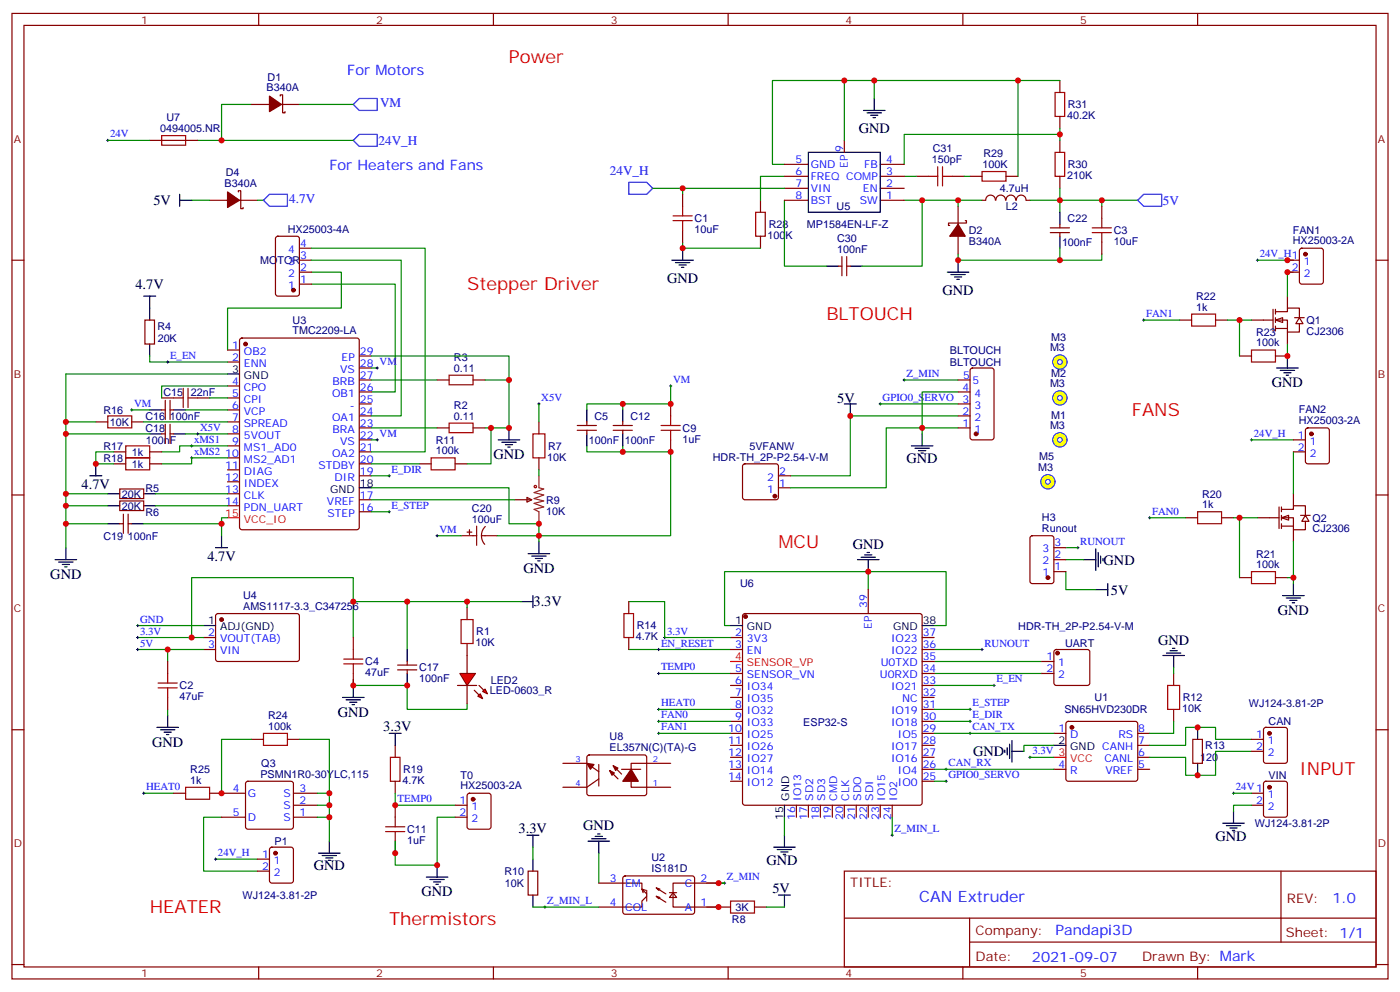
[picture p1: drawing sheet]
<svg xmlns="http://www.w3.org/2000/svg" width="412mm" height="292mm" viewBox="0 0 412 292" stroke-linecap="round" stroke-linejoin="round" font-family="sans-serif">
<g fill="none" stroke="#870000" stroke-width=".35">
<path d="M3.5 4h405.4v284.3h-405.4zM7.1 7.5h398.2v277.3h-398.2zM76.2 4v3.5M145.3 4v3.5M214.5 4v3.5M283.6 4v3.5M352.8 4v3.5M293.2 59a1.41 1.41 0 0 0-1.4-1.5 1.41 1.41 0 0 0-1.4 1.5h-1.1M293.4 59a1.41 1.41 0 0 1 1.4-1.5 1.41 1.41 0 0 1 1.4 1.5M296.4 59a1.41 1.41 0 0 1 1.4-1.5 1.41 1.41 0 0 1 1.4 1.5M299.4 59a1.41 1.41 0 0 1 1.4-1.5 1.41 1.41 0 0 1 1.4 1.5M302.3 59h1.1"/>
<path d="M3.5 76.6h3.6M81.4 69.8l.4-.2h5.7l.6 .4 .1 16.5-.5 .7h-5.9l-.6-.5-.1-16.4zM88.2 76.6h3.5M88.2 73.1h3.5M309.4 68.5h5.6M309.4 67.1h5.6M312.2 66v1.1M312.2 68.5v1.1M405.3 76.6h3.6M42.7 94.3h2.8v7h-2.8zM70.8 99.8l.5-.2h33.8l.7 .4v55.3l-.4 .6-34.1 .1-.7-.5v-55.2zM88.2 83.7h3.5"/>
<path d="M88.2 80.2h3.5M47.6 117.2h3.6M48.7 117.9v5.6M50.1 117.9v5.6M58.2 117.2h3.5M67 103.1h3.6M67 106.6h3.6M67 113.7h3.6M67 117.2h3.6M105.8 119h3.6M105.8 115.4h3.6M105.8 111.9h3.6"/>
<path d="M105.8 108.4h3.6M105.8 104.8h3.6M128.8 111.9h3.5M139.3 111.9h3.6M197.6 119v3.5M282.2 119h3.6M282.2 115.4h3.6M282.2 111.9h3.6M286 108.6l.5-.2h5.6l.7 .4v20l-.5 .7h-5.8l-.7-.4v-20zM28.2 124.2h3.5M33.5 136.6h3.5M33.5 133.1h3.5"/>
<path d="M38.8 124.2h3.5M44.1 136.6h3.5M44.1 133.1h3.5M47.6 120.7h1.1M47.6 127.8h1.1M48.7 125v5.6M50.1 120.7h1.1M50.1 127.8h1.1M50.1 125v5.6M67 120.7h3.6M67 124.2h3.6M67 127.8h3.6"/>
<path d="M67 131.3h3.6M67 134.8h3.6M67 138.4h3.6M105.8 126h3.6M105.8 122.5h3.6M105.8 136.6h3.6M105.8 133.1h3.6M105.8 129.5h3.6M123.5 136.6h3.5M128.8 126h3.5M134.1 136.6h3.5M139.3 126h3.6"/>
<path d="M158.7 124.2v3.6M158.7 134.8v3.6M170 126.7h5.7M170 125.3h5.7M172.9 124.2v1.1M172.9 126.7v1.1M180.6 126.7h5.7M180.6 125.3h5.7M183.4 124.2v1.1M183.4 126.7v1.1M197.6 129.5v3.6M282.2 126h3.6"/>
<path d="M282.2 122.5h3.6M3.5 145.8h3.6M35.3 144h7v2.8h-7zM35.3 147.5h7v2.9h-7zM35.3 154.2h1M36.3 151.4v5.7M37.7 151.4v5.7M37.7 154.2h1.1M67 141.9h3.6M67 145.4h3.6M67 148.9h3.6M105.8 150.7h3.6"/>
<path d="M105.8 147.2h3.6M105.8 140.1h3.6M135.8 157.8h4.6M137.6 156.7h1.4M138.3 156v1.4M140.4 154.9v5.7M141.8 157.8h4.6M143 155.1a3.8 3.8 0 0 0-.2 5.2M151.7 147.2h4.9M155.2 146.5l1.4 .7-1.4 .7zM405.3 145.8h3.6M3.5 214.9h3.6"/>
<path d="M116.4 219.5v3.5M405.3 214.9h3.6M116.4 230.1v3.5M116.4 237.1v3.6M116.4 247.7v3.5M248.7 256.5h156.6v28.3h-156.6zM377.3 256.6v20.8M248.7 270.4h156.5M285.6 277.4h119.6M285.6 270.4v14.1M3.5 284.1h3.6M76.2 284.8v3.5"/>
<path d="M145.3 284.8v3.5M214.5 284.8v3.5M283.6 284.8v3.5M352.8 284.8v3.5M405.3 284.1h3.6"/>
</g>
<g fill="none" stroke="#000" stroke-width=".35">
<path d="M312.2 62.5v3.5M312.2 69.6v3.5M42.3 87.2h3.6M44.1 87.2v7.1M44.1 101.3v3.5M67 110.1h3.6M248.7 119h3.5M250.5 119v3.5M28.2 136.6v3.5M44.1 120.7h3.5M44.1 127.8h3.5M51.2 120.7h3.5"/>
<path d="M51.2 127.8h3.5M146.8 129.5h6.3M147.8 130.2h4.2M148.9 131h2.1M149.6 131.7h.7M149.9 126v3.5M172.9 120.7v3.5M172.9 127.8v3.5M183.4 120.7v3.5M183.4 127.8v3.5M268.5 131.3h6.3M269.5 132h4.3"/>
<path d="M270.6 132.7h2.1M271.3 133.4h.7M271.6 127.8v3.5M26.5 140.1h3.5M31.7 145.4h3.6M31.7 148.9h3.6M31.7 154.2h3.6M38.8 154.2h3.5M42.3 145.4h3.6M42.3 148.9h3.6M65.3 157.8v3.5M105.8 143.7h3.6"/>
<path d="M158.7 159.5v3.6M16.2 164.8h6.4M17.3 165.5h4.2M18.3 166.2h2.2M19 166.9h.8M19.4 161.3v3.5M63.5 161.3h3.5M155.6 163.1h6.3M156.6 163.8h4.3M157.7 164.5h2.1M158.4 165.2h.7M363.4 238.9v3.5"/>
<path d="M360.2 242.4h6.3M361.2 243.1h4.3M362.3 243.8h2.1M363 244.5h.7"/>
</g>
<g fill="none" stroke="#000" stroke-width=".29">
<path d="M31.4 41.3h.7M31.7 41v.7M49 106.6h.7M49.4 106.3v.7M110.8 108.4h.7M111.1 108v.7M158.4 119h.7M158.7 118.6v.7M197.2 113.7h.7M197.6 113.3v.7M258.9 119h.7M259.3 118.6v.7"/>
<path d="M266 111.9h.7M266.3 111.5v.8M38.5 120.7h.7M38.8 120.4v.7M56.1 131.3h.7M56.1 134.8h.7M56.4 131v.7M56.4 134.5v.7M57.9 127.8h.7M58.2 127.4v.7M110.8 129.5h.7M111.1 129.2v.7"/>
<path d="M114.7 139.8v.7M114.3 140.1h.7M114.3 150.7h.7M114.7 150.4v.7M128.4 157.8h.7M128.8 157.4v.7M193.7 216h.7M193.7 212.4h.7M193.7 208.9h.7M194 208.6v.7M194 212.1v.7M194 215.6v.7"/>
<path d="M285.4 212.4h.7M285.4 208.9h.7M285.8 208.6v.7M285.8 212.1v.7M363 233.6h.7M363.4 233.3v.7"/>
</g>
<g fill="#870000" stroke="#870000" stroke-width=".35">
<circle cx="287.5" cy="127.8" r=".53"/>
<circle cx="86.4" cy="85.4" r=".53"/>
<circle cx="72.3" cy="101.3" r=".53"/>
</g>
<g fill="none" stroke="#008700" stroke-width=".35">
<path d="M74.1 30.8h-8.8v10.5h-7.1M312.2 59v3.5M91.7 76.6h26.5v45.9h-8.8M91.7 73.1h33.5v60h-15.8M324.6 74.9v1.7h-12.4M91.7 80.2h8.8v10.5h-33.5v12.4M91.7 83.7h24.7v31.7h-7M44.1 104.8v1.8h22.9M61.7 117.2h5.3M67 113.7h-19.4v3.5M67 110.1h-47.6v17.7M109.4 104.8h40.5v7.1"/>
<path d="M109.4 111.9h19.4M109.4 108.4h1.7M142.9 111.9h7v14.1h-7M158.7 119v5.2M183.4 119h-10.5v1.7M197.6 113.7v5.3h-14.2v1.7M19.4 124.2h8.8M33.5 133.1h-5.3v3.5h5.3M38.8 120.7h5.3M42.3 124.2h24.7M44.1 127.8h-24.7v33.5M54.7 120.7h12.3"/>
<path d="M54.7 127.8h12.3M67 134.8h-10.6v1.8h-8.8M67 131.3h-14.1v1.8h-5.3M109.4 126h19.4M109.4 129.5h1.7M109.4 136.6h14.1M144.6 126v10.6h-7M158.7 138.4v1.7M172.9 131.3v1.8h10.5M183.4 131.3v1.8h14.2v24.7h-51.2M19.4 145.4h12.3M19.4 148.9h12.3"/>
<path d="M19.4 154.2h12.3M45.9 145.4h21.1M45.9 148.9h21.1M65.3 154.2v3.6M67 152.5h-1.7v1.7h-23M109.4 143.7h40.5v10.5h8.8v5.3M109.4 140.1h5.3M109.4 150.7h5.3M109.4 147.2h42.3M128.8 157.8h7M63.5 253h12.3M65.3 240.7h-5.3v15.8h15.8"/>
</g>
<g fill="none" stroke="#a10000" stroke-width=".35">
<path d="M51.2 117.2h2.8M54 114.4v5.6M55.4 114.4v5.6M55.4 117.2h2.8M132.3 110.5h7v2.8h-7zM31.7 122.5h7.1v3.5h-7.1zM37 131.3h7.1v3.5h-7.1zM37 134.8h7.1v3.6h-7.1zM127 134.8h7.1v3.6h-7.1zM132.3 124.6h7v2.8h-7zM157 127.8h3.5v7h-3.5zM194.7 126.7h5.7"/>
<path d="M194.7 125.3h5.7M197.6 122.5v2.8M197.6 126.7v2.8M115 223h2.8v7.1h-2.8zM113.6 244.9h5.6M113.6 243.5h5.6M116.4 240.7v2.8M116.4 244.9v2.8"/>
<circle cx="157.7" cy="143.3" r=".35"/>
</g>
<path d="M67 152.5h3.6" fill="none" stroke="#f00" stroke-width=".35"/>
<path d="M158.7 140.1v3.6l1.5 .3-2.9 1.1 2.9 .7-2.9 1 2.9 .7-2.9 .7 2.9 1.1-2.9 .7 1.4 .7v3.5" fill="none" stroke="#8c2424" stroke-width=".35"/>
<path d="M104.1 30.8l1.7-1.8h5.3v3.5h-5.3zM104.1 41.3l1.7-1.7h5.3v3.5h-5.3z" fill="none" stroke="#00f" stroke-width=".35"/>
<g fill="#fff" stroke="#870000" stroke-width=".35">
<path d="M375.7 94.3l2.1-.7v1.4z"/>
<path d="M382.8 93.6l1 1.7h-2.1z"/>
</g>
<path d="M368.7 94.3h6.3M375 91.1v6.3M375.7 91.8h3.5v-1.1h3.6v2.9M375.7 94.3h3.5v3.5h3.6v-2.5M375.7 96.7h3.5M375.7 91.1v1.4M375.7 93.6v1.4M375.7 96v1.4M379.2 87.2v3.5M379.2 97.8v3.5M381.4 93.6h2.8" fill="none" stroke="#870000" stroke-width=".35"/>
<g fill="#fff" stroke="#870000" stroke-width=".35">
<path d="M377.5 152.5l2.1-.7v1.4z"/>
<path d="M384.5 151.8l1.1 1.7h-2.1z"/>
</g>
<g fill="none" stroke="#870000" stroke-width=".35">
<path d="M312.2 23.7v3.5M312.2 34.3v3.5M224 59v3.5M231.1 51.9h7M231.1 59h7M231.1 55.5h7M231.1 48.4h7M248.7 41.3v3.6M259.3 51.9h7M259.3 59h7M259.3 55.5h7M259.3 48.4h7"/>
<path d="M269.9 51.9h3.5M280.5 51.9h3.5M285.8 51.9h3.5M296.3 51.9h3.6M312.2 41.3v3.6M312.2 51.9v3.6M224 69.6v3.5M246.9 78.4h1.1M248 75.6v5.6M249.4 75.6v5.6M249.4 78.4h1.1M282.2 60.7v5.3"/>
<path d="M282.2 69.6v5.3M284.3 65h.4v.7h-5.3v.7h.4M347.5 94.3h3.5M358.1 94.3h3.5M365.1 104.8h3.6M375.7 104.8h3.5M349.2 152.5h3.6M359.8 152.5h3.6M370.4 152.5h6.4M376.8 149.3v6.3M377.5 150h3.5v-1.1h3.5v2.9M377.5 152.5h3.5v3.5h3.5v-2.5"/>
<path d="M377.5 154.9h3.5M377.5 149.3v1.4M377.5 151.8v1.4M377.5 154.2v1.4M381 145.4v3.5M381 156v3.5M383.1 151.8h2.8M255.8 173.6v7.1M365.1 170.1h3.6M375.7 170.1h3.5M215.2 187.7h3.5M215.2 191.3h3.5"/>
<path d="M215.2 198.3h3.5M219 180.9l.4-.2h51.5l.5 .2 .2 .5v55l-.2 .5-.5 .2h-51.5l-.5-.2-.2-.5v-55zM271.6 187.7h3.6M271.6 191.3h3.6M271.6 198.3h3.6M271.6 194.8h3.6M345.7 198.3v3.6M74.1 217.7h3.5M84.7 217.7h3.5M215.2 201.9h3.5M215.2 205.4h3.5M215.2 208.9h3.5"/>
<path d="M215.2 212.4h3.5M215.2 216h3.5M215.2 219.5h3.5M271.6 201.9h3.6M271.6 205.4h3.6M271.6 208.9h3.6M271.6 212.4h3.6M271.6 216h3.6M271.6 219.5h3.6M310.4 216h3.6M314.2 212.6l.5-.2h19.7l.5 .2 .2 .5v16.3l-.2 .5-.5 .2h-19.7l-.5-.3-.2-.4v-16.3zM335.1 216h3.6"/>
<path d="M335.1 219.5h3.6M345.7 208.9v3.5M351.4 217.7h2.8v7.1h-2.8zM51.2 233.6h3.5M61.7 233.6h10.6M72.6 230.3l.4-.2h12.7l.5 .2 .2 .5v12.7l-.2 .5-.5 .2h-12.7l-.5-.2-.2-.5v-12.7zM86.4 233.6h7.1M86.4 237.1h7.1M215.2 223h3.5M215.2 226.6h3.5M215.2 230.1h3.5M234.6 237.1v3.6"/>
<path d="M238.1 237.1v3.6M241.7 237.1v3.6M245.2 237.1v3.6M248.7 237.1v3.6M252.2 237.1v3.6M255.8 237.1v3.6M259.3 237.1v3.6M262.8 237.1v3.6M271.6 223h3.6M271.6 226.6h3.6M271.6 230.1h3.6M310.4 226.6h3.6"/>
<path d="M335.1 223h3.6M335.1 226.6h3.6M65.3 240.7h7M75.8 253h3.6M75.8 256.5h3.6M79.6 249.7l.5-.2h5.6l.7 .4v9.5l-.4 .6-5.9 .1-.7-.5v-9.4zM86.4 240.7h7.1"/>
</g>
<g fill="none" stroke="#a10000" stroke-width=".35">
<path d="M310.8 27.2h2.8v7.1h-2.8zM273.4 51.9h2.8M276.2 49.1v5.7M277.6 51.9h2.9M277.6 49.1v5.7M289.3 50.5h7v2.8h-7zM310.8 44.9h2.8v7h-2.8zM222.6 62.5h2.8v7.1h-2.8zM351 92.5h7.1v3.5h-7.1zM368.7 103.1h7v3.5h-7zM352.8 150.7h7v3.5h-7zM368.7 168.3h7v3.6h-7z"/>
<path d="M77.6 216h7.1v3.5h-7.1zM344 201.9h3.5v7h-3.5zM54.7 231.8h7v3.6h-7z"/>
</g>
<g fill="none" stroke="#000" stroke-width=".35">
<path d="M254.4 32.5h6.3M255.4 33.2h4.2M256.5 33.9h2.1M257.2 34.6h.7M257.5 29v3.5M238.1 44.9h21.2v17.6h-21.2zM197.9 76.6h6.4M199 77.3h4.2M200 78h2.1M200.7 78.7h.7M201.1 73.1v3.5M243.4 78.4h3.5"/>
<path d="M250.5 78.4h3.5M282.2 76.6v3.6M279 80.2h6.4M280.1 80.9h4.2M281.2 81.6h2.1M281.9 82.3h.7M376.1 108.4h6.3M377.1 109.1h4.3M378.2 109.8h2.1M378.9 110.5h.7M379.2 104.8v3.6M252.6 164.8h6.3"/>
<path d="M253.6 164.1h4.3M254.7 163.4h2.1M255.4 162.7h.7M255.8 164.8v3.5M377.8 175.4h6.4M378.9 176.1h4.2M379.9 176.8h2.2M380.6 177.5h.8M381 171.9v3.5M215.2 184.2h3.5M271.6 184.2h3.6M342.5 193h6.4"/>
<path d="M343.6 192.3h4.2M344.7 191.6h2.1M345.4 190.9h.7M345.7 193v3.6M114.7 216h3.5M116.4 216v3.5M297.4 219.1v4.3M298.1 218.1v6.3M310.4 219.5h3.6M352.8 214.2v3.5M231.1 237.1v3.6M296 220.9v.7"/>
<path d="M296.7 220.2v2.1M298.1 221.3h3.5M352.8 224.8v3.5M93.8 251.2h6.4M94.9 252h4.2M96 252.7h2.1M96.7 253.4h.7M97 247.7v3.5M125.6 258.3h6.3M126.6 259h4.3M127.7 259.7h2.1M128.8 254.8v3.5"/>
<path d="M227.9 249.5h6.3M229 250.2h4.2M230 250.9h2.1M230.7 251.6h.7M231.1 246v3.5M128.4 260.4h.7"/>
</g>
<g fill="none" stroke="#008700" stroke-width=".35">
<path d="M248.7 23.7v17.6M257.5 23.7v5.3M299.9 23.7h12.3M312.2 39.6h-45.9v8.8M312.2 37.8v3.5M231.1 51.9h-7.1v7.1M231.1 59v19.4h12.3M231.1 48.4h-3.6v-24.7h72.4v28.2M266.3 59h5.3v19.4h-17.6M266.3 51.9h3.6M271.6 59h10.6v1.7M282.2 59h7.1"/>
<path d="M284 51.9h1.8M303.4 59h31.7M312.2 55.5v3.5M201.1 71.3v1.8h22.9M312.2 73.1v3.5h-30v-1.7M370.4 76.6h10.6M336.9 94.3h10.6M361.6 94.3h3.5M368.7 94.3h-3.6v10.5M381 80.2h-1.8v7M379.2 101.3v3.5M368.7 129.5h12.3"/>
<path d="M381 133.1v12.3M338.7 152.5h10.5M363.4 152.5h1.7M370.4 152.5h-5.3v17.6M381 159.5v10.6M255.8 168.3h22.9v15.9h-3.5M255.8 168.3h-42.4v15.9h1.8M255.8 168.3v5.3M379.2 170.1h1.8v1.8M185.2 191.3h30M194 198.3h21.2M275.2 194.8h31.7"/>
<path d="M275.2 198.3h31.7M275.2 191.3h14.1M345.7 196.6v1.7M74.1 217.7h-8.8v15.9M88.2 217.7h8.8v30M194 208.9h21.2M194 212.4h21.2M275.2 208.9h10.6M275.2 212.4h10.6M275.2 201.9h17.6M275.2 216h35.2M310.4 219.5h-8.8v1.8"/>
<path d="M345.7 212.4v3.6h-7M368.7 217.7h-10.6v-3.5h-8.9v5.3h-10.5M42.3 233.6h8.9M93.5 233.6h3.5M93.5 237.1h3.5M116.4 233.6v3.5h17.7M275.2 226.6h35.2M303.4 223h7M368.7 221.3h-10.6v7h-8.9v-5.3h-10.5M93.5 240.7h3.5M134.1 240.7h-5.3v14.1h-12.4v-7.1M231.1 240.7v5.3"/>
</g>
<g fill="none" stroke="#000" stroke-width=".29">
<path d="M370.1 76.6h.7M370.4 76.3v.7M336.5 94.3h.8M336.9 93.9v.7M368.3 129.5h.7M368.7 129.2v.7M338.3 152.5h.7M338.7 152.1v.7M193.7 191.3h.7M193.7 198.3h.7M194 190.9v.7M194 198v.7"/>
<path d="M195.4 187.7h.7M195.8 187.4v.7M288.9 191.3h.7M289.3 190.9v.7M285.4 216h.7M285.8 215.6v.7M292.5 201.9h.7M292.8 201.5v.7M42 233.6h.7M42.3 233.3v.7M116.1 237.1h.7M116.4 236.8v.7"/>
<path d="M278.3 230.1h.7M278.3 226.6h.7M278.7 226.2v.7M278.7 229.7v.7M303 223h.7M303.4 222.7v.7M63.1 253h.8M63.5 252.7v.7M262.5 246h.7M262.8 245.6v.7"/>
</g>
<path d="M185.2 53.7h5.3l1.8 1.8-1.8 1.7h-5.3zM335.1 59l1.8-1.8h5.3v3.5h-5.3z" fill="none" stroke="#00f" stroke-width=".35"/>
<g fill="#870000" stroke="#870000" stroke-width=".35">
<path d="M282.2 66l2.1 3.6h-4.5z"/>
<circle cx="219.6" cy="181.6" r=".53"/>
<circle cx="315.7" cy="214.2" r=".53"/>
<circle cx="81.1" cy="251.2" r=".53"/>
</g>
<path d="M215.2 194.8h3.5M310.4 223h3.6" fill="none" stroke="#f00" stroke-width=".35"/>
<circle cx="312.2" cy="106.6" r="2.12" fill="#ff0" stroke="#00f" stroke-width=".29"/>
<circle cx="312.2" cy="106.6" r=".71" fill="#ffffe8" stroke="#00f" stroke-width=".29"/>
<circle cx="312.2" cy="117.2" r="2.12" fill="#ff0" stroke="#00f" stroke-width=".29"/>
<circle cx="312.2" cy="117.2" r=".71" fill="#ffffe8" stroke="#00f" stroke-width=".29"/>
<circle cx="312.2" cy="129.5" r="2.12" fill="#ff0" stroke="#00f" stroke-width=".29"/>
<circle cx="312.2" cy="129.5" r=".71" fill="#ffffe8" stroke="#00f" stroke-width=".29"/>
<g fill="none" stroke="#008700" stroke-width=".35">
<path d="M192.3 55.5h8.8M231.1 55.5h-30v1.7M104.1 177.2h49.4M119.9 177.2v14.1M185.2 177.2h10.6v10.5h19.4M314 168.3v5.3h8.8M314 164.8h5.3M314 161.3h3.5M40.6 187.7h19.4M40.6 184.2h19.4M40.6 191.3h19.4M56.4 187.7v-17.6h47.7v17.6"/>
<path d="M104.1 200.1v1.8h15.8v7h17.7v-1.7M194 216h21.2M363.4 233.6h5.3M368.7 237.1h-5.3v1.8"/>
</g>
<g fill="none" stroke="#870000" stroke-width=".35">
<path d="M379.2 76.6h3.6M383 73.3l.5-.2h5.6l.7 .4v9.5l-.4 .6-5.9 .1-.7-.5v-9.4zM379.2 80.2h3.6M381 129.5h3.5M381 133.1h3.5M384.8 126.2l.4-.2h5.7l.6 .4 .1 9.5-.5 .6-5.9 .1-.6-.5-.1-9.4zM60 187.7h3.5M60 191.3h3.5M63.7 180.9l.5-.2h23.6l.4 .7-.1 13-.6 .4-23.6-.1-.4-.6v-12.7zM117.1 197.3h5.7M117.1 195.9h5.7M119.9 194.8v1.1"/>
<path d="M119.9 197.3v1M306.9 194.8h3.5M306.9 198.3h3.5M310.7 191.5l.4-.2h9.2l.5 .2 .2 .5v9.2l-.2 .5-.5 .2h-9.2l-.4-.3-.3-.4v-9.2zM368.7 217.7h3.5M372.4 214.4l.5-.2h5.6l.7 .4v9.5l-.4 .6-5.9 .1-.7-.5v-9.4zM134.1 237.1h3.5M137.8 233.8l.5-.2h5.6l.7 .4v9.5l-.4 .6-5.9 .1-.7-.5v-9.4zM368.7 237.1h3.5M368.7 221.3h3.5M368.7 233.6h3.5M372.4 230.3l.5-.2h5.6l.7 .4v9.5l-.4 .6-5.9 .1-.7-.5v-9.4z"/>
<path d="M134.1 240.7h3.5"/>
</g>
<g fill="#870000" stroke="#870000" stroke-width=".35">
<circle cx="65.3" cy="182.5" r=".53"/>
<circle cx="384.5" cy="74.9" r=".53"/>
<circle cx="386.3" cy="127.8" r=".53"/>
<circle cx="139.3" cy="235.4" r=".53"/>
<circle cx="373.9" cy="216" r=".53"/>
<circle cx="373.9" cy="231.8" r=".53"/>
<circle cx="311.5" cy="192.3" r=".53"/>
</g>
<g fill="none" stroke="#000" stroke-width=".35">
<path d="M153.5 177.2h3.5M157 175.4v3.5M319.3 164.8h3.5M322.8 173.6h3.5M322.8 161.6v6.4M323.5 162.7v4.2M324.2 163.8v2.1M324.9 164.5v.7M326.3 171.9v3.5M60 184.2h3.5M119.9 191.3v3.5M119.9 198.3v3.6"/>
<path d="M100.9 205.4h6.3M102 206.1h4.2M103 206.8h2.1M103.7 207.5h.7M104.1 201.9v3.5"/>
</g>
<path d="M317.1 161.3h.8M317.5 160.9v.7M40.2 187.7h.7M40.2 191.3h.7M40.2 184.2h.7M40.6 183.9v.7M40.6 187.4v.7M40.6 190.9v.7" fill="none" stroke="#000" stroke-width=".29"/>
<g fill="#f00" stroke="#870000" stroke-width=".35">
<path d="M135.5 198.3h4.6l-2.5 3.6z"/>
<path d="M134.8 201.9h5.6z"/>
</g>
<g fill="#870000" stroke="#870000" stroke-width=".35">
<path d="M141.1 201.9l1.4 1.4z"/>
<path d="M139.7 203.3l1.4 1.4z"/>
</g>
<g fill="#f00" stroke="#870000" stroke-width=".35">
<path d="M142.2 203.6l.7-.7 .7 1.4z"/>
<path d="M141.5 204.3l.7 1.4-1.4-.7z"/>
</g>
<g fill="none" stroke="#870000" stroke-width=".35">
<path d="M61.7 59h5.3M70.2 56.5v-.3h.7v5.3h.7v-.4M70.6 59h5.2M303.6 158l.5-.2h5.6l.7 .4v13l-.4 .6-5.9 .1-.7-.5v-12.9zM137.6 178.9v3.6M185.2 177.2v3.5M310.4 168.3h3.6M310.4 164.8h3.6M310.4 161.3h3.6M137.6 189.5v8.8M185.2 187.7v3.6M137.6 201.9v5.3"/>
<path d="M155.6 256.5h2.8v7.1h-2.8zM183.7 258.2l.4-.2h20.1l.4 .7-.1 10.1-.6 .4h-20l-.5-.7v-9.8zM176.4 260.1h12.7v1.7l1 .4M189.4 262.9l-.3-1.1 1.4 1.4M190.5 263.9l-1.4 1.5v1.7h-12.7M190.5 262.2v3.2M193.3 261.5l1.1 .3M193.3 263.9l1.1 .4M194 262.2l-.7-.7 2.8 1.7M194 264.7l-.7-.8 2.8 1.8M197.2 262.9h2.1M198.3 262.9l1 1.4h-2.1z"/>
<path d="M211.7 260.1h-13.4v7h16.9M222.2 267.1h3.6"/>
</g>
<path d="M135.8 182.5h3.5v7h-3.5zM183.8 180.7h2.8v7h-2.8zM215.2 265.4h7v3.5h-7z" fill="none" stroke="#a10000" stroke-width=".35"/>
<g fill="none" stroke="#008700" stroke-width=".35">
<path d="M56.4 59h5.3M75.8 59h1.8M324.6 59v1.7M259.3 119h22.9M266.3 111.9h15.9M282.2 115.4h-10.6v10.6M282.2 126h-10.6v1.8M282.2 122.5h-31.7v17.6h-17.7M137.6 177.2v1.7M275.2 230.1h3.5M157 249.5v3.5M176.4 251.2v8.9"/>
<path d="M262.8 240.7v5.3M157 267.1h19.4M208.1 267.1h3.6M208.1 260.1h5.3M225.8 267.1h5.3"/>
</g>
<g fill="none" stroke="#000" stroke-width=".35">
<path d="M52.9 59h3.5M52.9 57.2v3.5M155.2 246h3.5M157 246v3.5M157 253v3.5M173.2 247.7h6.4M174.3 247h4.2M175.3 246.3h2.1M176 245.6h.7M176.4 247.7v3.5M157 263.6v3.5M229.3 263.6h3.5"/>
<path d="M231.1 263.6v3.5"/>
</g>
<path d="M213.4 259.7v.7M160.2 267.1h.7M160.5 266.8v.7M213.1 260.1h.7" fill="none" stroke="#000" stroke-width=".29"/>
<g fill="#870000" stroke="#870000" stroke-width=".35">
<path d="M67 56.5l3.6 2.5-3.6 2.1z"/>
<circle cx="308.7" cy="170.1" r=".53"/>
</g>
<path d="M77.6 59l1.8-1.8h5.3v3.5h-5.3z" fill="none" stroke="#00f" stroke-width=".35"/>
<circle cx="308.7" cy="141.9" r="2.12" fill="#ff0" stroke="#00f" stroke-width=".29"/>
<circle cx="308.7" cy="141.9" r=".71" fill="#ffffe8" stroke="#00f" stroke-width=".29"/>
<g fill="none" stroke="#870000" stroke-width=".35">
<path d="M74.1 30.8h5.3M82.5 28.3v-.4h.8v5.3h.7v-.3M82.9 30.8h5.3M44.1 41.3h14.1M201.1 57.2v3.5M201.1 67.8v3.5M324.6 60.7v3.6M324.6 71.3v3.6M219 136.8l.4-.2h9.2l.5 .2 .2 .5v9.2l-.2 .5-.5 .2h-9.2l-.5-.3-.2-.4v-9.2zM229.3 143.7h3.5M229.3 140.1h3.5M49.4 194.8v3.5"/>
<path d="M104.1 187.7v3.6M104.1 198.3v3.6M49.4 205.4v3.5M165.8 224.8h7.1l3.5 2.5M173.1 222.5l.5-.2 16.5 .1 .4 .6-.1 10.9-.6 .4-16.5-.1-.4-.6v-10.6zM176.4 229.4l-3.5 2.4h-7.1M176.4 225.1v6.4M179.6 226.9l2.4 2.5M180.6 225.5l2.5 2.5M183.1 226.6h5.6M197.6 224.8h-11.7v7h11.7"/>
</g>
<g fill="#870000" stroke="#870000" stroke-width=".35">
<path d="M79.4 28.3l3.5 2.5-3.5 2.1z"/>
<path d="M172.9 224.8l2.1 .3-1.1 1.5z"/>
<path d="M180.6 225.5l1.4 .7-.7 .7z"/>
<path d="M179.6 226.9l1.4 .7-.7 .7z"/>
<path d="M185.9 226.6l2.1 3.5h-4.6z"/>
<circle cx="228.2" cy="146.1" r=".53"/>
</g>
<path d="M88.2 30.8h15.9M31.7 41.3h12.4M65.3 41.3h38.8M271.6 126h-10.5v17.7h-28.3M49.4 191.3v3.5M49.4 208.9v1.8" fill="none" stroke="#008700" stroke-width=".35"/>
<path d="M46.2 214.2h6.4M47.3 214.9h4.2M48.3 215.6h2.1M49 216.3h.7M49.4 210.7v3.5" fill="none" stroke="#000" stroke-width=".35"/>
<g fill="none" stroke="#a10000" stroke-width=".35">
<path d="M47.6 39.9h7.1v2.9h-7.1zM198.3 65h5.6M198.3 63.6h5.6M201.1 60.7v2.9M201.1 65v2.8M321.7 68.5h5.7M321.7 67.1h5.7M324.6 64.3v2.8M324.6 68.5v2.8M49.4 198.3v2.9M101.2 195.5h5.7M101.2 194.1h5.7"/>
<path d="M104.1 191.3v2.8M104.1 195.5v2.8M46.6 202.6h5.6M46.6 201.2h5.6M49.4 202.6v2.8"/>
</g>
<g fill="#c00">
<circle cx="183.4" cy="133.1" r=".88"/>
<circle cx="183.4" cy="119" r=".88"/>
<circle cx="197.6" cy="119" r=".88"/>
<circle cx="197.6" cy="133.1" r=".88"/>
<circle cx="128.8" cy="254.8" r=".88"/>
<circle cx="116.4" cy="251.2" r=".88"/>
<circle cx="116.4" cy="237.1" r=".88"/>
<circle cx="65.3" cy="154.2" r=".88"/>
<circle cx="158.8" cy="154.2" r=".88"/>
<circle cx="144.6" cy="126" r=".88"/>
<circle cx="149.9" cy="126" r=".88"/>
<circle cx="149.9" cy="111.9" r=".88"/>
<circle cx="19.4" cy="145.4" r=".88"/>
<circle cx="19.4" cy="148.9" r=".88"/>
<circle cx="19.4" cy="154.2" r=".88"/>
<circle cx="19.4" cy="127.8" r=".88"/>
<circle cx="19.4" cy="124.2" r=".88"/>
<circle cx="28.2" cy="136.6" r=".88"/>
<circle cx="158.8" cy="157.8" r=".88"/>
<circle cx="312.2" cy="76.6" r=".88"/>
<circle cx="312.2" cy="59" r=".88"/>
<circle cx="365.1" cy="152.5" r=".88"/>
<circle cx="365.1" cy="94.3" r=".88"/>
<circle cx="379.2" cy="104.8" r=".88"/>
<circle cx="97" cy="233.6" r=".88"/>
<circle cx="97" cy="237.1" r=".88"/>
<circle cx="97" cy="240.7" r=".88"/>
<circle cx="65.3" cy="233.6" r=".88"/>
<circle cx="271.6" cy="59" r=".88"/>
<circle cx="282.2" cy="59" r=".88"/>
<circle cx="282.2" cy="76.6" r=".88"/>
<circle cx="312.2" cy="39.6" r=".88"/>
<circle cx="257.5" cy="23.7" r=".88"/>
<circle cx="299.9" cy="23.7" r=".88"/>
<circle cx="248.7" cy="23.7" r=".88"/>
<circle cx="255.8" cy="168.3" r=".88"/>
<circle cx="381" cy="170.1" r=".88"/>
<circle cx="352.8" cy="214.2" r=".88"/>
<circle cx="352.8" cy="228.3" r=".88"/>
<circle cx="56.4" cy="187.7" r=".88"/>
<circle cx="201.1" cy="73.1" r=".88"/>
<circle cx="201.1" cy="55.5" r=".88"/>
<circle cx="379.2" cy="76.6" r=".88"/>
<circle cx="379.2" cy="80.2" r=".88"/>
<circle cx="104.1" cy="177.2" r=".88"/>
<circle cx="119.9" cy="201.9" r=".88"/>
<circle cx="119.9" cy="177.2" r=".88"/>
<circle cx="137.6" cy="177.2" r=".88"/>
<circle cx="271.6" cy="126" r=".88"/>
<circle cx="211.7" cy="267.1" r=".88"/>
<circle cx="211.7" cy="260.1" r=".88"/>
<circle cx="324.6" cy="59" r=".88"/>
<circle cx="250.5" cy="122.5" r=".88"/>
<circle cx="104.1" cy="201.9" r=".88"/>
<circle cx="49.4" cy="191.3" r=".88"/>
<circle cx="65.3" cy="41.3" r=".88"/>
</g>
<g font-size="5.3" fill="#f00">
<text x="149.9" y="18.4">Power</text>
<text x="137.6" y="85.4">Stepper Driver</text>
<text x="243.4" y="94.3">BLTOUCH</text>
<text x="333.4" y="122.5">FANS</text>
<text x="229.3" y="161.3">MCU</text>
<text x="382.8" y="228.3">INPUT</text>
<text x="44.1" y="268.9">HEATER</text>
<text x="114.7" y="272.4">Thermistors</text>
</g>
<text font-size="4.6" fill="#00f" x="270.8" y="265.6">CAN Extruder</text>
<g font-size="4.2" fill="#00f">
<text x="102.3" y="21.9">For Motors</text>
<text x="97" y="50.2">For Heaters and Fans</text>
<text x="392.5" y="265.8">1.0</text>
<text x="310.9" y="275.4">Pandapi3D</text>
<text x="304" y="283.2">2021-09-07</text>
</g>
<g font-size="4.2">
<text x="252.9" y="39.2">GND</text>
<text x="45.2" y="60.4">5V</text>
<text x="196.5" y="83.3">GND</text>
<text x="39.9" y="85.2">4.7V</text>
<text x="277.6" y="86.9">GND</text>
<text x="246.6" y="118.6">5V</text>
<text x="374.6" y="114">GND</text>
<text x="145.3" y="135.2">GND</text>
<text x="267" y="136.2">GND</text>
<text x="24" y="144.1">4.7V</text>
<text x="251.2" y="161.6">GND</text>
<text x="61.1" y="165.3">4.7V</text>
<text x="325.1" y="166.3">GND</text>
<text x="14.8" y="170.5">GND</text>
<text x="154.2" y="168.7">GND</text>
<text x="157.2" y="178.5">3.3V</text>
<text x="327.3" y="175.1">5V</text>
<text x="376.4" y="181">GND</text>
<text x="341.1" y="189.9">GND</text>
<text x="99.5" y="211">GND</text>
<text x="112.9" y="215.3">3.3V</text>
<text x="44.8" y="219.9">GND</text>
<text x="286.6" y="222.7">GND</text>
<text x="152.8" y="245.3">3.3V</text>
<text x="171.8" y="244.4">GND</text>
<text x="358.1" y="247.7">GND</text>
<text x="92.4" y="256.2">GND</text>
<text x="225.8" y="254.8">GND</text>
<text x="124.2" y="263.9">GND</text>
<text x="227.5" y="262.9">5V</text>
</g>
<g font-size="3.9" fill="#00f">
<text x="111.9" y="31.5">VM</text>
<text x="111.5" y="42.6">24V_H</text>
<text x="179.7" y="51.4">24V_H</text>
<text x="85.2" y="59.7">4.7V</text>
<text x="342.6" y="60.2">5V</text>
</g>
<g font-size="3.9" fill="#800">
<text x="250.5" y="261.1">TITLE:</text>
<text x="379.1" y="265.8">REV:</text>
<text x="287.4" y="275.3">Company:</text>
<text x="378.7" y="275.9">Sheet: 1/1</text>
<text x="287.4" y="283">Date:</text>
<text x="336.4" y="283.1">Drawn By: Mark</text>
</g>
<g font-size="3.2" fill="#800">
<text x="41.6" y="6.9">1</text>
<text x="110.8" y="6.9">2</text>
<text x="179.9" y="6.9">3</text>
<text x="249.1" y="6.9">4</text>
<text x="318.2" y="6.9">5</text>
<text x="4.1" y="42.1">A</text>
<text x="405.9" y="42.1">A</text>
<text x="4.1" y="111.2">B</text>
<text x="405.9" y="111.2">B</text>
<text x="4.1" y="180.3">C</text>
<text x="405.9" y="180.3">C</text>
<text x="4.1" y="249.5">D</text>
<text x="405.9" y="249.5">D</text>
<text x="41.6" y="287.8">1</text>
<text x="110.8" y="287.8">2</text>
<text x="179.9" y="287.8">3</text>
<text x="249.1" y="287.8">4</text>
<text x="318.2" y="287.8">5</text>
</g>
<g font-size="3.2" fill="#000080">
<text x="78.8" y="23.8">D1</text>
<text x="78.5" y="26.9">B340A</text>
<text x="49" y="35.7">U7</text>
<text x="314.3" y="35.1">40.2K</text>
<text x="314.6" y="31.9">R31</text>
<text x="47.2" y="39">0494005.NR</text>
<text x="274.7" y="44.9">C31</text>
<text x="289.7" y="46.3">R29</text>
<text x="66.5" y="52">D4</text>
<text x="274.5" y="48">150pF</text>
<text x="289.5" y="49.5">100K</text>
<text x="314.3" y="52.7">210K</text>
<text x="314.6" y="49.6">R30</text>
<text x="66.2" y="55.1">B340A</text>
<text x="294.5" y="56.4">4.7uH</text>
<text x="204.6" y="65.4">C1</text>
<text x="246.4" y="61.9">U5</text>
<text x="296.3" y="61.9">L2</text>
<text x="314.5" y="65.5">C22</text>
<text x="84.8" y="68.5">HX25003-4A</text>
<text x="204.6" y="68.6">10uF</text>
<text x="226.1" y="70.3">100K</text>
<text x="226.5" y="67.2">R28</text>
<text x="237.7" y="67.2">MP1584EN-LF-Z</text>
<text x="246.6" y="71.3">C30</text>
<text x="285.4" y="68.9">D2</text>
<text x="328.1" y="68.9">C3</text>
<text x="380.8" y="71.8">HX25003-2A</text>
<text x="380.8" y="68.8">FAN1</text>
<text x="76.6" y="77.8">MOTOR</text>
<text x="246.6" y="74.5">100nF</text>
<text x="285.4" y="72.2">B340A</text>
<text x="312.8" y="72.5">100nF</text>
<text x="328.1" y="72.1">10uF</text>
<text x="352.4" y="88.4">R22</text>
<text x="86.2" y="95.4">U3</text>
<text x="352.4" y="91.4">1k</text>
<text x="384.9" y="95.5">Q1</text>
<text x="46.4" y="97.2">R4</text>
<text x="46.4" y="100.7">20K</text>
<text x="86.2" y="98.4">TMC2209-LA</text>
<text x="309.6" y="100.3">M3</text>
<text x="370" y="99">R23</text>
<text x="384.9" y="98.5">CJ2306</text>
<text x="133.7" y="106.2">R3</text>
<text x="279.8" y="107.7">BLTOUCH</text>
<text x="279.8" y="104.2">BLTOUCH</text>
<text x="309.3" y="103.4">M3</text>
<text x="370" y="102">100k</text>
<text x="133.7" y="109.4">0.11</text>
<text x="309.6" y="110.9">M2</text>
<text x="48.1" y="116.6">C15</text>
<text x="56.2" y="116.6">22nF</text>
<text x="309.3" y="114">M3</text>
<text x="30.5" y="121.9">R16</text>
<text x="32.3" y="125.4">10K</text>
<text x="42.8" y="123.7">C16</text>
<text x="50" y="123.7">100nF</text>
<text x="133.7" y="123.5">0.11</text>
<text x="133.7" y="120.3">R2</text>
<text x="175.1" y="123.7">C5</text>
<text x="185.7" y="123.7">C12</text>
<text x="309.6" y="123.2">M1</text>
<text x="382.6" y="124.7">HX25003-2A</text>
<text x="382.6" y="121.7">FAN2</text>
<text x="42.8" y="127.2">C18</text>
<text x="43" y="130.7">100nF</text>
<text x="128.4" y="130.7">R11</text>
<text x="173.5" y="130.7">100nF</text>
<text x="184.1" y="130.7">100nF</text>
<text x="201.1" y="130.3">1uF</text>
<text x="201.1" y="127.1">C9</text>
<text x="309.3" y="126.4">M3</text>
<text x="30.5" y="132.5">R17</text>
<text x="30.5" y="136">R18</text>
<text x="38.8" y="134.2">1k</text>
<text x="38.8" y="137.8">1k</text>
<text x="128.4" y="133.8">100k</text>
<text x="161.2" y="135.6">10K</text>
<text x="161.4" y="132.5">R7</text>
<text x="210" y="135.9">HDR-TH_2P-P2.54-V-M</text>
<text x="220.8" y="132.5">5VFANW</text>
<text x="306.1" y="135.6">M5</text>
<text x="305.8" y="138.7">M3</text>
<text x="35.9" y="146.6">20K</text>
<text x="42.8" y="144.8">R5</text>
<text x="160.9" y="148.3">R9</text>
<text x="354.1" y="149.6">1k</text>
<text x="354.1" y="146.6">R20</text>
<text x="35.9" y="150.1">20K</text>
<text x="42.8" y="151.9">R6</text>
<text x="139" y="153.9">100uF</text>
<text x="139" y="150.7">C20</text>
<text x="160.9" y="151.5">10K</text>
<text x="306.9" y="153.4">H3</text>
<text x="386.6" y="153.7">Q2</text>
<text x="30.5" y="158.9">C19</text>
<text x="37.7" y="158.9">100nF</text>
<text x="306.9" y="156.7">Runout</text>
<text x="386.6" y="156.8">CJ2306</text>
<text x="370" y="167.3">100k</text>
<text x="370" y="164.3">R21</text>
<text x="218" y="173">U6</text>
<text x="71.6" y="179.5">AMS1117-3.3_C347256</text>
<text x="71.6" y="176.4">U4</text>
<text x="187.6" y="185.4">R14</text>
<text x="299.9" y="185.4">HDR-TH_2P-P2.54-V-M</text>
<text x="140.1" y="190.3">10K</text>
<text x="140.3" y="187.1">R1</text>
<text x="187.3" y="188.5">4.7K</text>
<text x="313.7" y="190.7">UART</text>
<text x="107.6" y="195.9">C4</text>
<text x="123.5" y="197.7">C17</text>
<text x="52.9" y="203">C2</text>
<text x="107.6" y="199.1">47uF</text>
<text x="123.5" y="200.9">100nF</text>
<text x="144.6" y="201.4">LED2</text>
<text x="52.9" y="206.2">47uF</text>
<text x="144.3" y="204.4">LED-0603_R</text>
<text x="322.5" y="206.6">U1</text>
<text x="348.2" y="209.7">10K</text>
<text x="348.4" y="206.5">R12</text>
<text x="367.9" y="208.2">WJ124-3.81-2P</text>
<text x="79" y="214.9">100k</text>
<text x="79" y="211.9">R24</text>
<text x="236.6" y="213.7">ESP32-S</text>
<text x="313.6" y="210.1">SN65HVD230DR</text>
<text x="373.7" y="213.6">CAN</text>
<text x="179.6" y="221.3">EL357N(C)(TA)-G</text>
<text x="179.6" y="218.1">U8</text>
<text x="355" y="220.7">R13</text>
<text x="56" y="227.8">R25</text>
<text x="77" y="226">Q3</text>
<text x="118.8" y="227.7">R19</text>
<text x="353.6" y="224.2">120</text>
<text x="56" y="230.8">1k</text>
<text x="76.7" y="229">PSMN1R0-30YLC,115</text>
<text x="118.5" y="230.9">4.7K</text>
<text x="135.6" y="232.3">HX25003-2A</text>
<text x="135.6" y="229.3">T0</text>
<text x="373.7" y="229.5">VIN</text>
<text x="119.9" y="245.3">C11</text>
<text x="369.7" y="243.5">WJ124-3.81-2P</text>
<text x="80.9" y="248.9">P1</text>
<text x="119.9" y="248.5">1uF</text>
<text x="148.6" y="257.7">R10</text>
<text x="191.9" y="256.9">IS181D</text>
<text x="191.9" y="253.7">U2</text>
<text x="148.7" y="261.2">10K</text>
<text x="71.5" y="264.8">WJ124-3.81-2P</text>
<text x="216.6" y="268.3">3K</text>
<text x="215.6" y="271.8">R8</text>
</g>
<g font-size="3.2" fill="#00f">
<text x="32.5" y="40.5">24V</text>
<text x="248.4" y="44.9" transform="rotate(-90 248.4 44.9)">9</text>
<text x="234.3" y="48">5</text>
<text x="234.3" y="51.6">6</text>
<text x="238.8" y="49.5">GND</text>
<text x="238.8" y="53">FREQ COMP</text>
<text x="249.8" y="49.5" transform="rotate(-90 249.8 49.5)">EP</text>
<text x="254.6" y="49.5">FB</text>
<text x="261.1" y="51.6">3</text>
<text x="261.1" y="48">4</text>
<text x="234.3" y="55.1">7</text>
<text x="234.3" y="58.6">8</text>
<text x="238.8" y="56.5">VIN</text>
<text x="254.2" y="56.5">EN</text>
<text x="261.1" y="58.6">1</text>
<text x="261.1" y="55.1">2</text>
<text x="238.8" y="60">BST</text>
<text x="253.3" y="60">SW</text>
<text x="84.9" y="74.5">4</text>
<text x="88.4" y="76.3">3</text>
<text x="88.4" y="72.7">4</text>
<text x="371.1" y="75.7">24V_H1</text>
<text x="84.9" y="81.6">2</text>
<text x="84.9" y="78">3</text>
<text x="88.4" y="83.3">1</text>
<text x="88.4" y="79.8">2</text>
<text x="380.6" y="79.8">2</text>
<text x="384.1" y="78">1</text>
<text x="384.1" y="81.6">2</text>
<text x="84.9" y="85.1">1</text>
<text x="337.6" y="93.4">FAN1</text>
<text x="50.1" y="105.7">E_EN</text>
<text x="68.4" y="102.7">1</text>
<text x="68.4" y="106.3">2</text>
<text x="71.9" y="104.5">OB2</text>
<text x="100.6" y="106.3">EP</text>
<text x="106" y="104.5">29</text>
<text x="68.4" y="113.3">4</text>
<text x="71.9" y="108">ENN</text>
<text x="98" y="113.3">BRB</text>
<text x="100.2" y="109.8">VS</text>
<text x="106" y="111.5">27</text>
<text x="106" y="108">28 VM</text>
<text x="198.3" y="112.8">VM</text>
<text x="267.1" y="111">Z_MIN</text>
<text x="283.7" y="111.5">5</text>
<text x="286.5" y="113">5</text>
<text x="39.5" y="119.8">VM</text>
<text x="68.4" y="116.8">5</text>
<text x="71.9" y="115.1">CPO</text>
<text x="71.9" y="118.6">CPI</text>
<text x="97.8" y="116.8">OB1</text>
<text x="106" y="118.6">25</text>
<text x="106" y="115.1">26</text>
<text x="159.5" y="118.1">X5V</text>
<text x="260" y="118.1">GPIO0_SERVO</text>
<text x="283.6" y="118.6">3</text>
<text x="283.6" y="115.1">4</text>
<text x="287.1" y="116.8">4</text>
<text x="68.4" y="120.4">6</text>
<text x="68.4" y="123.9">7</text>
<text x="71.9" y="122.1">VCP</text>
<text x="71.9" y="125.7">SPREAD</text>
<text x="97.8" y="123.9">OA1</text>
<text x="103.1" y="120.4">-</text>
<text x="106" y="125.7">23</text>
<text x="106" y="122.1">24</text>
<text x="283.6" y="125.7">1</text>
<text x="283.6" y="122.1">2</text>
<text x="287.1" y="123.9">2</text>
<text x="287.1" y="120.4">3</text>
<text x="57.1" y="130.4">xMS1</text>
<text x="58.9" y="126.9">X5V</text>
<text x="68.4" y="127.4">8</text>
<text x="68.4" y="131">9</text>
<text x="71.9" y="129.2">5VOUT</text>
<text x="98" y="127.4">BRA</text>
<text x="100.2" y="131">VS</text>
<text x="106" y="129.2">22 VM</text>
<text x="287.1" y="127.4">1</text>
<text x="369.4" y="128.7">24V_H</text>
<text x="382.3" y="129.2">1</text>
<text x="385.8" y="131">1</text>
<text x="57.1" y="133.9">xMS2</text>
<text x="66.3" y="134.5">10</text>
<text x="71.9" y="132.7">MS1_AD0</text>
<text x="71.9" y="136.2">MS2_AD1</text>
<text x="97.8" y="134.5">OA2</text>
<text x="106" y="136.2">20</text>
<text x="106" y="132.7">21</text>
<text x="382.3" y="132.7">2</text>
<text x="385.8" y="134.5">2</text>
<text x="66.3" y="138">11</text>
<text x="66.3" y="141.5">12</text>
<text x="71.9" y="139.8">DIAG</text>
<text x="71.9" y="143.3">INDEX</text>
<text x="93.8" y="138">STDBY</text>
<text x="98.5" y="141.5">DIR</text>
<text x="106" y="139.8">19</text>
<text x="115.4" y="139.2">E_DIR</text>
<text x="226" y="141.5">2</text>
<text x="229.5" y="143.3">1</text>
<text x="229.5" y="139.8">2</text>
<text x="66.3" y="145.1">13</text>
<text x="66.3" y="148.6">14</text>
<text x="71.9" y="146.8">CLK</text>
<text x="96.3" y="148.6">VREF</text>
<text x="106" y="146.8">17</text>
<text x="115.4" y="149.8">E_STEP</text>
<text x="226" y="145.1">1</text>
<text x="71.9" y="150.4">PDN_UART</text>
<text x="96.5" y="152.1">STEP</text>
<text x="106" y="150.4">16</text>
<text x="339.4" y="151.6">FAN0</text>
<text x="129.5" y="156.9">VM</text>
<text x="310.6" y="160.9">3</text>
<text x="318.2" y="160.4">RUNOUT</text>
<text x="307.1" y="166.2">2</text>
<text x="307.1" y="162.7">3</text>
<text x="310.6" y="168">1</text>
<text x="310.6" y="164.5">2</text>
<text x="307.1" y="169.8">1</text>
<text x="255.4" y="178.9" transform="rotate(-90 255.4 178.9)">39</text>
<text x="41.3" y="183.3">GND</text>
<text x="256.8" y="185.3" transform="rotate(-90 256.8 185.3)">EP</text>
<text x="41.3" y="186.9">3.3V</text>
<text x="41.3" y="190.4">5V</text>
<text x="61.3" y="187.4">2</text>
<text x="61.3" y="190.9">3</text>
<text x="64.8" y="189.2">VOUT(TAB)</text>
<text x="194.7" y="190.4">EN_RESET</text>
<text x="196.5" y="186.9">3.3V</text>
<text x="216.5" y="187.4">2</text>
<text x="216.5" y="190.9">3</text>
<text x="220" y="189.2">3V3</text>
<text x="262.5" y="189.2">IO23</text>
<text x="271.8" y="190.9">36</text>
<text x="271.8" y="187.4">37</text>
<text x="290" y="190.4">RUNOUT</text>
<text x="64.8" y="192.7">VIN</text>
<text x="194.7" y="197.4">TEMP0</text>
<text x="216.5" y="198">5</text>
<text x="220" y="192.7">EN</text>
<text x="259.4" y="196.2">U0TXD</text>
<text x="262.5" y="192.7">IO22</text>
<text x="271.8" y="198">34</text>
<text x="271.8" y="194.5">35</text>
<text x="308.3" y="194.5">1</text>
<text x="308.3" y="198">2</text>
<text x="311.7" y="196.2">1</text>
<text x="216.5" y="201.5">6</text>
<text x="220" y="199.7">SENSOR_VN</text>
<text x="220" y="203.3">IO34</text>
<text x="259.2" y="199.7">U0RXD</text>
<text x="262.5" y="203.3">IO21</text>
<text x="271.8" y="201.5">33</text>
<text x="293.5" y="201">E_EN</text>
<text x="311.7" y="199.7">2</text>
<text x="194.7" y="208">HEAT0</text>
<text x="216.5" y="205">7</text>
<text x="216.5" y="208.6">8</text>
<text x="220" y="206.8">IO35</text>
<text x="265.7" y="206.8">NC</text>
<text x="271.8" y="208.6">31</text>
<text x="271.8" y="205">32</text>
<text x="286.5" y="208">E_STEP</text>
<text x="194.7" y="215.1">FAN1</text>
<text x="194.7" y="211.6">FAN0</text>
<text x="214.5" y="215.6">10</text>
<text x="216.5" y="212.1">9</text>
<text x="220" y="210.3">IO32</text>
<text x="220" y="213.9">IO33</text>
<text x="262.5" y="213.9">IO18</text>
<text x="262.5" y="210.3">IO19</text>
<text x="271.8" y="215.6">29</text>
<text x="271.8" y="212.1">30</text>
<text x="286.5" y="211.6">E_DIR</text>
<text x="286.5" y="215.1">CAN_TX</text>
<text x="311.8" y="215.6">1</text>
<text x="335.3" y="215.6">8</text>
<text x="214.5" y="219.1">11</text>
<text x="220" y="217.4">IO25</text>
<text x="220" y="220.9">IO26</text>
<text x="262.5" y="220.9">IO17</text>
<text x="264.5" y="217.4">IO5</text>
<text x="271.8" y="219.1">28</text>
<text x="315.3" y="217.4">D</text>
<text x="329.5" y="217.4">RS</text>
<text x="335.3" y="219.1">7</text>
<text x="370" y="217.4">1</text>
<text x="370" y="220.9">2</text>
<text x="373.5" y="219.1">1</text>
<text x="214.5" y="222.7">12</text>
<text x="214.5" y="226.2">13</text>
<text x="220" y="224.4">IO27</text>
<text x="220" y="228">IO14</text>
<text x="262.5" y="224.4">IO16</text>
<text x="264.5" y="228">IO4</text>
<text x="271.8" y="226.2">26</text>
<text x="271.8" y="222.7">27</text>
<text x="279.4" y="225.7">CAN_RX</text>
<text x="304.1" y="222.1">3.3V 3</text>
<text x="311.8" y="226.2">4</text>
<text x="315.3" y="228">R</text>
<text x="325.3" y="224.4">CANL</text>
<text x="325.6" y="228">VREF</text>
<text x="335.3" y="226.2">5</text>
<text x="335.3" y="222.7">6</text>
<text x="373.5" y="222.7">2</text>
<text x="43" y="232.7">HEAT0</text>
<text x="68.5" y="233.3">4</text>
<text x="88.2" y="233.3">3</text>
<text x="214.5" y="229.7">14</text>
<text x="220" y="231.5">IO12</text>
<text x="264.5" y="231.5">IO0</text>
<text x="271.8" y="229.7">25</text>
<text x="279.4" y="229.2">GPIO0_SERVO</text>
<text x="364.1" y="232.7">24V1</text>
<text x="73" y="234.7">G</text>
<text x="83.6" y="238.2">S</text>
<text x="83.6" y="234.7">S</text>
<text x="88.2" y="236.8">2</text>
<text x="117.1" y="236.3">TEMP0</text>
<text x="135.4" y="236.8">1</text>
<text x="138.9" y="238.5">1</text>
<text x="236" y="235.8" transform="rotate(-90 236 235.8)">IO13</text>
<text x="239.5" y="235.8" transform="rotate(-90 239.5 235.8)">SD2</text>
<text x="243.1" y="235.8" transform="rotate(-90 243.1 235.8)">SD3</text>
<text x="246.6" y="235.8" transform="rotate(-90 246.6 235.8)">CMD</text>
<text x="250.1" y="235.8" transform="rotate(-90 250.1 235.8)">CLK</text>
<text x="253.6" y="235.8" transform="rotate(-90 253.6 235.8)">SDO</text>
<text x="257.2" y="235.8" transform="rotate(-90 257.2 235.8)">SDI</text>
<text x="260.7" y="235.8" transform="rotate(-90 260.7 235.8)">IO15</text>
<text x="264.2" y="235.8" transform="rotate(-90 264.2 235.8)">IO2</text>
<text x="370" y="236.8">2</text>
<text x="373.5" y="235">1</text>
<text x="373.5" y="238.5">2</text>
<text x="68.5" y="240.3">5</text>
<text x="73" y="241.7">D</text>
<text x="83.6" y="241.7">S</text>
<text x="88.2" y="240.3">1</text>
<text x="135.4" y="240.3">2</text>
<text x="138.9" y="242.1">2</text>
<text x="234.2" y="241.3" transform="rotate(-90 234.2 241.3)">16</text>
<text x="237.8" y="241.3" transform="rotate(-90 237.8 241.3)">17</text>
<text x="241.3" y="241.3" transform="rotate(-90 241.3 241.3)">18</text>
<text x="244.8" y="241.3" transform="rotate(-90 244.8 241.3)">19</text>
<text x="248.4" y="241.3" transform="rotate(-90 248.4 241.3)">20</text>
<text x="251.9" y="241.3" transform="rotate(-90 251.9 241.3)">21</text>
<text x="255.4" y="241.3" transform="rotate(-90 255.4 241.3)">22</text>
<text x="258.9" y="241.3" transform="rotate(-90 258.9 241.3)">23</text>
<text x="262.5" y="241.3" transform="rotate(-90 262.5 241.3)">24</text>
<text x="263.5" y="245.1">Z_MIN_L</text>
<text x="64.2" y="252.1">24V_H</text>
<text x="77.2" y="252.7">1</text>
<text x="77.2" y="256.2">2</text>
<text x="80.7" y="254.4">1</text>
<text x="80.7" y="258">2</text>
<text x="179.7" y="259.7">3</text>
<text x="184.1" y="261.1">EM</text>
<text x="201.7" y="261.1">C</text>
<text x="206.4" y="259.7">2</text>
<text x="214.1" y="259.2">Z_MIN</text>
<text x="161.2" y="266.2">Z_MIN_L</text>
<text x="179.7" y="266.8">4</text>
<text x="184.1" y="268.2">COL</text>
<text x="201.7" y="268.2">A</text>
<text x="206.4" y="266.8">1</text>
</g>
<g font-size="3.2">
<text x="68.4" y="109.8">3</text>
<text x="71.9" y="111.5">GND</text>
<text x="106" y="143.3">18</text>
<text x="97.2" y="145.1">GND</text>
<text x="61.3" y="183.9">1</text>
<text x="64.8" y="185.6">ADJ(GND)</text>
<text x="216.5" y="183.9">1</text>
<text x="220" y="185.6">GND</text>
<text x="263.1" y="185.6">GND</text>
<text x="271.8" y="183.9">38</text>
<text x="311.8" y="219.1">2</text>
<text x="315.3" y="220.9">GND CANH</text>
<text x="232.5" y="235.8" transform="rotate(-90 232.5 235.8)">GND</text>
<text x="230.7" y="241.3" transform="rotate(-90 230.7 241.3)">15</text>
</g>
<g font-size="3.2" fill="#f00">
<text x="66.3" y="152.1">15</text>
<text x="71.9" y="153.9">VCC_IO</text>
<text x="216.5" y="194.5">4</text>
<text x="220" y="196.2">SENSOR_VP</text>
<text x="315.3" y="224.4">VCC</text>
</g>
<g font-size="2.5" fill="#00f">
<text x="169.5" y="224.4">3</text>
<text x="192.3" y="224.4">2</text>
<text x="169.5" y="231.5">4</text>
<text x="192.3" y="231.5">1</text>
</g>
</svg>
